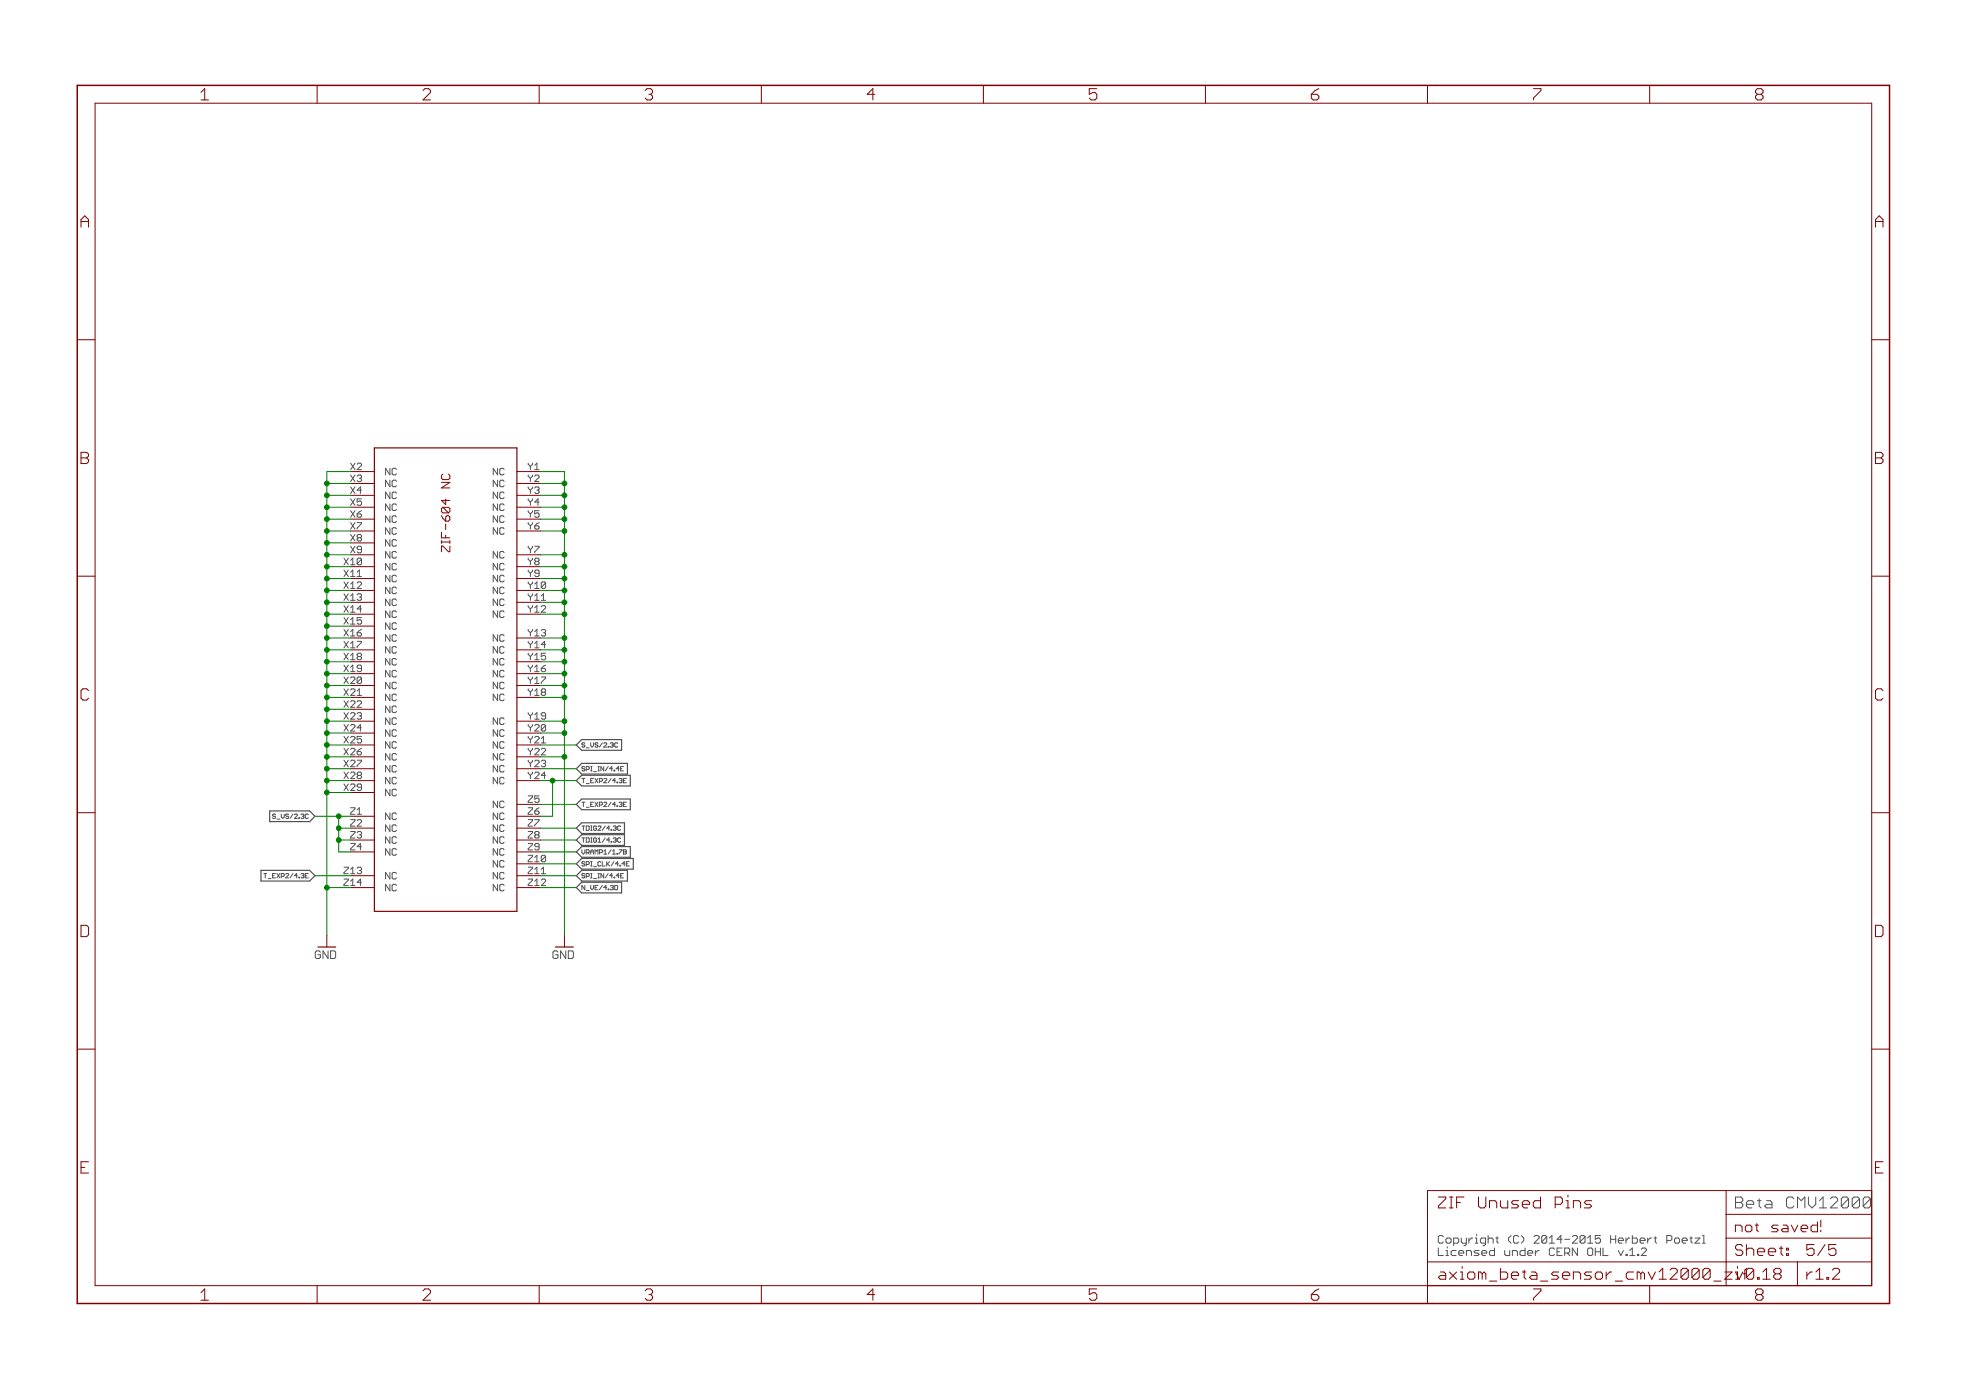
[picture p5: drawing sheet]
<svg xmlns="http://www.w3.org/2000/svg" width="420mm" height="297mm" viewBox="0 0 420 297" stroke-linecap="round" stroke-linejoin="round" font-family="sans-serif">
<g fill="none" stroke="#505050" stroke-width=".21">
<path d="M131.8 158.7l.2 .2M132 159.5l-.2 .2M58.3 174.8l.4 .1M58.7 174l-.4 .1 .1 .3h.3M132.6 163.8h.6M132.6 164.7h.6M132.6 164.3h.3M133.2 166.3h.7M133.2 167.3h.7M133.2 171.4h.7M133.2 172.4h.7M56.4 186.7h.6"/>
<path d="M56.7 186.7v.9M132.6 186.7h.6M132.6 187.6h.6M132.6 187.1h.3M133.9 184.1h.6M133.9 185.1h.6M133.9 184.6h.3M348.3 267.2l.5-.5v1.6M348.3 268.3h1.1M349.9 268.1h.3v.2h-.3zM351.9 267v.2l-1.1 1.1h1.1M358.1 264.6h.6l.2 .2v.6l-.2 .3h-.6l-.2-.3v-.6z"/>
<path d="M359.5 265.1h1.1v-.3l-.3-.2h-.5l-.3 .2v.6l.3 .3h.5M361.1 264.6h.6M361.4 264.3v1.1l.3 .3M362.2 264.6h1.1l-1.1 1.1h1.1M363.9 265.7h.5M363.9 264h.2v1.7"/>
</g>
<path d="M123.2 159.2l1.1-1.1h8.5v2.2h-8.5zM57.6 173.3h8.6l1.1 1.1-1.1 1.2h-8.6zM123.2 164.3l1.1-1.2h9.8v2.3h-9.8zM123.2 166.8l1.1-1.1h10.4v2.3h-10.4zM123.2 171.9l1.1-1.1h10.4v2.2h-10.4zM123.2 177l1.1-1.2h9.2v2.3h-9.2zM123.2 179.5l1.1-1.1h9.2v2.3h-9.2zM55.8 186h10.4l1.1 1.1-1.1 1.2h-10.4zM123.2 189.7l1.1-1.2h8.5v2.3h-8.5zM123.2 187.1l1.1-1.1h9.8v2.3h-9.8zM123.2 182.1l1.1-1.2h10.4v2.3h-10.4zM123.2 184.6l1.1-1.1h11v2.2h-11z" fill="none" stroke="#505050" stroke-width=".25"/>
<g fill="none" stroke="#800000" stroke-width=".21">
<path d="M67.8 18.2v3.9M115.2 18.2v3.9M162.7 18.2v3.9M210.2 18.2v3.9M257.6 18.2v3.9M305.1 18.2v3.9M352.6 18.2v3.9M20.3 22.1h379.7v252.6h-379.7zM16.5 72.6h3.8M400 72.6h3.8M74.9 100.8h5.1M74.9 103.3h5.1"/>
<path d="M74.9 105.9h5.1M74.9 108.4h5.1M74.9 110.9h5.1M74.9 113.5h5.1M74.9 116h5.1M74.9 118.6h5.1M94.3 116.7v1.2M94.7 116.7l1.1 1.2h.3v-1.2M110.5 100.8h5M110.5 103.3h5M110.5 105.9h5M110.5 108.4h5"/>
<path d="M110.5 110.9h5M110.5 113.5h5M110.5 118.6h5M16.5 123.1h3.8M74.9 121.1h5.1M74.9 123.6h5.1M74.9 126.2h5.1M74.9 128.7h5.1M74.9 131.3h5.1M74.9 133.8h5.1M74.9 136.3h5.1M74.9 138.9h5.1"/>
<path d="M110.5 121.1h5M110.5 123.6h5M110.5 126.2h5M110.5 128.7h5M110.5 131.3h5M110.5 136.3h5M110.5 138.9h5M400 123.1h3.8M74.9 141.4h5.1M74.9 144h5.1M74.9 146.5h5.1M74.9 149h5.1"/>
<path d="M74.9 151.6h5.1M74.9 154.1h5.1M74.9 156.7h5.1M74.9 159.2h5.1M110.5 141.4h5M110.5 144h5M110.5 146.5h5M110.5 149h5M110.5 154.1h5M110.5 156.7h5M110.5 159.2h5M16.5 173.7h3.8"/>
<path d="M74.9 161.7h5.1M74.9 164.3h5.1M74.9 166.8h5.1M74.9 169.4h5.1M74.9 174.4h5.1M74.9 177h5.1M74.9 179.5h5.1M110.5 161.7h5M110.5 164.3h5M110.5 166.8h5M110.5 174.4h5M110.5 177h5"/>
<path d="M110.5 179.5h5M110.5 171.9h5M400 173.7h3.8M69.8 199.8v2.6M74.9 182.1h5.1M74.9 187.1h5.1M74.9 189.7h5.1M110.5 182.1h5M110.5 184.6h5M110.5 187.1h5M110.5 189.7h5M120.6 199.8v2.6"/>
<path d="M16.5 224.2h3.8M400 224.2h3.8M336.3 256.6h1.1l.4 .4v1.1M340.1 256.6h-1.1l-.4 .4 .4 .4h.7l.4 .3-.4 .4h-1.1M368.9 254.4v15.3M368.9 259.5h31.1M400 254.4h-94.9v24.2M67.8 274.7v3.9M115.2 274.7v3.9M162.7 274.7v3.9M210.2 274.7v3.9M257.6 274.7v3.9"/>
<path d="M305.1 269.7h94.9M352.6 274.7v3.9M368.6 271.8h1.6l-1.6 1.6h1.6M368.9 264.6h31.1M384.1 269.7v5M389.1 260.8v1.4M389.1 262.9v.3"/>
</g>
<path d="M80 95.7h30.5v99.1h-30.5z" fill="none" stroke="#800000" stroke-width=".25"/>
<path d="M16.5 18.2h387.3v260.4h-387.3z" fill="none" stroke="#800000" stroke-width=".32"/>
<g fill="none" stroke="#008000" stroke-width=".21">
<path d="M69.8 103.3h5.1M69.8 105.9h5.1M69.8 108.4h5.1M69.8 110.9h5.1M69.8 113.5h5.1M69.8 116h5.1M69.8 118.6h5.1M74.9 100.8h-5.1v99M115.5 100.8h5.1v99M115.5 103.3h5.1M115.5 105.9h5.1M115.5 108.4h5.1"/>
<path d="M115.5 110.9h5.1M115.5 113.5h5.1M115.5 118.6h5.1M69.8 121.1h5.1M69.8 123.6h5.1M69.8 126.2h5.1M69.8 128.7h5.1M69.8 131.3h5.1M69.8 133.8h5.1M69.8 136.3h5.1M69.8 138.9h5.1M115.5 121.1h5.1"/>
<path d="M115.5 123.6h5.1M115.5 126.2h5.1M115.5 128.7h5.1M115.5 131.3h5.1M115.5 136.3h5.1M115.5 138.9h5.1M69.8 159.2h5.1M69.8 141.4h5.1M69.8 144h5.1M69.8 146.5h5.1M69.8 149h5.1M69.8 151.6h5.1"/>
<path d="M69.8 154.1h5.1M69.8 156.7h5.1M115.5 159.2h7.7M115.5 141.4h5.1M115.5 144h5.1M115.5 146.5h5.1M115.5 149h5.1M115.5 154.1h5.1M115.5 156.7h5.1M67.3 174.4h7.6M69.8 164.3h5.1M69.8 166.8h5.1"/>
<path d="M69.8 161.7h5.1M69.8 169.4h5.1M72.4 174.4v7.7h2.5M72.4 179.5h2.5M72.4 177h2.5M115.5 179.5h7.7M115.5 177h7.7M115.5 164.3h7.7M115.5 166.8h7.7M115.5 171.9h7.7M115.5 161.7h5.1M118.1 166.8v7.6h-2.6"/>
<path d="M67.3 187.1h7.6M69.8 189.7h5.1M115.5 182.1h7.7M115.5 187.1h7.7M115.5 189.7h7.7M115.5 184.6h7.7"/>
</g>
<g fill="#008000" stroke="#008000" stroke-width=".21">
<circle cx="72.4" cy="179.5" r=".51"/>
<circle cx="72.4" cy="177" r=".51"/>
<circle cx="72.4" cy="174.4" r=".51"/>
<circle cx="118.1" cy="166.8" r=".51"/>
<circle cx="69.8" cy="103.3" r=".51"/>
<circle cx="69.8" cy="105.9" r=".51"/>
<circle cx="69.8" cy="108.4" r=".51"/>
<circle cx="69.8" cy="110.9" r=".51"/>
<circle cx="69.8" cy="113.5" r=".51"/>
<circle cx="69.8" cy="116" r=".51"/>
<circle cx="69.8" cy="118.6" r=".51"/>
<circle cx="69.8" cy="121.1" r=".51"/>
<circle cx="69.8" cy="123.6" r=".51"/>
<circle cx="69.8" cy="126.2" r=".51"/>
<circle cx="69.8" cy="128.7" r=".51"/>
<circle cx="69.8" cy="131.3" r=".51"/>
<circle cx="69.8" cy="133.8" r=".51"/>
<circle cx="69.8" cy="136.3" r=".51"/>
<circle cx="69.8" cy="138.9" r=".51"/>
<circle cx="69.8" cy="141.4" r=".51"/>
<circle cx="69.8" cy="144" r=".51"/>
<circle cx="69.8" cy="146.5" r=".51"/>
<circle cx="69.8" cy="149" r=".51"/>
<circle cx="69.8" cy="151.6" r=".51"/>
<circle cx="69.8" cy="154.1" r=".51"/>
<circle cx="69.8" cy="156.7" r=".51"/>
<circle cx="69.8" cy="159.2" r=".51"/>
<circle cx="69.8" cy="161.7" r=".51"/>
<circle cx="69.8" cy="164.3" r=".51"/>
<circle cx="69.8" cy="166.8" r=".51"/>
<circle cx="69.8" cy="169.4" r=".51"/>
<circle cx="69.8" cy="189.7" r=".51"/>
<circle cx="120.6" cy="103.3" r=".51"/>
<circle cx="120.6" cy="105.9" r=".51"/>
<circle cx="120.6" cy="108.4" r=".51"/>
<circle cx="120.6" cy="110.9" r=".51"/>
<circle cx="120.6" cy="113.5" r=".51"/>
<circle cx="120.6" cy="118.6" r=".51"/>
<circle cx="120.6" cy="121.1" r=".51"/>
<circle cx="120.6" cy="123.6" r=".51"/>
<circle cx="120.6" cy="126.2" r=".51"/>
<circle cx="120.6" cy="128.7" r=".51"/>
<circle cx="120.6" cy="131.3" r=".51"/>
<circle cx="120.6" cy="136.3" r=".51"/>
<circle cx="120.6" cy="138.9" r=".51"/>
<circle cx="120.6" cy="141.4" r=".51"/>
<circle cx="120.6" cy="144" r=".51"/>
<circle cx="120.6" cy="146.5" r=".51"/>
<circle cx="120.6" cy="149" r=".51"/>
<circle cx="120.6" cy="154.1" r=".51"/>
<circle cx="120.6" cy="156.7" r=".51"/>
<circle cx="120.6" cy="161.7" r=".51"/>
</g>
<g font-size="3.7" fill="#800000">
<text x="42.9" y="21.4">1</text>
<text x="90.3" y="21.4">2</text>
<text x="137.8" y="21.4">3</text>
<text x="185.3" y="21.4">4</text>
<text x="232.7" y="21.4">5</text>
<text x="280.2" y="21.4">6</text>
<text x="327.6" y="21.4">7</text>
<text x="375.1" y="21.4">8</text>
<text x="17.2" y="48.6">A</text>
<text x="400.7" y="48.6">A</text>
<text x="17.2" y="99.2">B</text>
<text x="400.7" y="99.2">B</text>
<text x="17.1" y="149.7">C</text>
<text x="400.6" y="149.7">C</text>
<text x="17" y="200.2">D</text>
<text x="400.5" y="200.2">D</text>
<text x="17.3" y="250.8">E</text>
<text x="400.7" y="250.8">E</text>
<text x="42.9" y="277.9">1</text>
<text x="90.3" y="277.9">2</text>
<text x="137.8" y="277.9">3</text>
<text x="185.3" y="277.9">4</text>
<text x="232.7" y="277.9">5</text>
<text x="280.2" y="277.9">6</text>
<text x="327.6" y="277.9">7</text>
<text x="375.1" y="277.9">8</text>
</g>
<g font-size="3.6" fill="#800000">
<text x="307.3" y="258.2">ZIF Unused Pins</text>
<text x="370.8" y="258.2">Beta CMV12000</text>
<text x="370.8" y="268.4">Sheet:</text>
<text x="386" y="268.4">5/5</text>
<text x="307.3" y="273.5">axiom_beta_sensor_cmv12000_zif</text>
<text x="370.8" y="273.5">v0.18</text>
<text x="386" y="273.5">r1.2</text>
</g>
<text font-size="3.2" fill="#800000" x="370.8" y="263.3">not saved!</text>
<text font-size="2.7" fill="#800000" x="96.2" y="115.9" transform="rotate(-90 96.2 115.9)">ZIF-604 NC</text>
<g font-size="2.5" fill="#800000">
<text x="67.3" y="204.9">GND</text>
<text x="118.1" y="204.9">GND</text>
</g>
<g font-size="2.5" fill="#505050">
<text x="307.3" y="265.7">Copyright (C) 2014-2015 Herbert Poetzl</text>
<text x="307.3" y="268.4">Licensed under CERN OHL v.1.2</text>
</g>
<g font-size="2.1" fill="#505050">
<text x="74.9" y="100.4">X2</text>
<text x="82.3" y="101.5">NC</text>
<text x="105" y="101.5">NC</text>
<text x="112.8" y="100.4">Y1</text>
<text x="74.9" y="103">X3</text>
<text x="74.9" y="105.5">X4</text>
<text x="82.3" y="104.1">NC</text>
<text x="82.3" y="106.6">NC</text>
<text x="105" y="104.1">NC</text>
<text x="105" y="106.6">NC</text>
<text x="112.8" y="103">Y2</text>
<text x="112.8" y="105.5">Y3</text>
<text x="74.9" y="108">X5</text>
<text x="74.9" y="110.6">X6</text>
<text x="74.9" y="113.1">X7</text>
<text x="82.3" y="109.2">NC</text>
<text x="82.3" y="111.7">NC</text>
<text x="105" y="109.2">NC</text>
<text x="105" y="111.7">NC</text>
<text x="112.8" y="108">Y4</text>
<text x="112.8" y="110.6">Y5</text>
<text x="112.8" y="113.1">Y6</text>
<text x="74.9" y="115.7">X8</text>
<text x="74.9" y="118.2">X9</text>
<text x="82.3" y="114.2">NC</text>
<text x="82.3" y="116.8">NC</text>
<text x="82.3" y="119.3">NC</text>
<text x="105" y="114.2">NC</text>
<text x="105" y="119.3">NC</text>
<text x="112.8" y="118.2">Y7</text>
<text x="73.5" y="120.7">X10</text>
<text x="73.5" y="123.3">X11</text>
<text x="73.5" y="125.8">X12</text>
<text x="82.3" y="121.9">NC</text>
<text x="82.3" y="124.4">NC</text>
<text x="105" y="121.9">NC</text>
<text x="105" y="124.4">NC</text>
<text x="112.8" y="120.7">Y8</text>
<text x="112.8" y="123.3">Y9</text>
<text x="112.8" y="125.8">Y10</text>
<text x="73.5" y="128.4">X13</text>
<text x="73.5" y="130.9">X14</text>
<text x="82.3" y="126.9">NC</text>
<text x="82.3" y="129.5">NC</text>
<text x="105" y="126.9">NC</text>
<text x="105" y="129.5">NC</text>
<text x="112.8" y="128.4">Y11</text>
<text x="112.8" y="130.9">Y12</text>
<text x="73.5" y="133.4">X15</text>
<text x="73.5" y="136">X16</text>
<text x="82.3" y="132">NC</text>
<text x="82.3" y="134.6">NC</text>
<text x="82.3" y="137.1">NC</text>
<text x="105" y="132">NC</text>
<text x="105" y="137.1">NC</text>
<text x="112.8" y="136">Y13</text>
<text x="73.5" y="138.5">X17</text>
<text x="73.5" y="141.1">X18</text>
<text x="73.5" y="143.6">X19</text>
<text x="82.3" y="139.6">NC</text>
<text x="82.3" y="142.2">NC</text>
<text x="105" y="139.6">NC</text>
<text x="105" y="142.2">NC</text>
<text x="112.8" y="138.5">Y14</text>
<text x="112.8" y="141.1">Y15</text>
<text x="112.8" y="143.6">Y16</text>
<text x="73.5" y="146.1">X20</text>
<text x="73.5" y="148.7">X21</text>
<text x="82.3" y="144.7">NC</text>
<text x="82.3" y="147.3">NC</text>
<text x="82.3" y="149.8">NC</text>
<text x="105" y="144.7">NC</text>
<text x="105" y="147.3">NC</text>
<text x="105" y="149.8">NC</text>
<text x="112.8" y="146.1">Y17</text>
<text x="112.8" y="148.7">Y18</text>
<text x="73.5" y="151.2">X22</text>
<text x="73.5" y="153.8">X23</text>
<text x="82.3" y="152.3">NC</text>
<text x="82.3" y="154.9">NC</text>
<text x="105" y="154.9">NC</text>
<text x="112.8" y="153.8">Y19</text>
<text x="73.5" y="156.3">X24</text>
<text x="73.5" y="158.8">X25</text>
<text x="73.5" y="161.4">X26</text>
<text x="82.3" y="157.4">NC</text>
<text x="82.3" y="160">NC</text>
<text x="105" y="157.4">NC</text>
<text x="105" y="160">NC</text>
<text x="112.8" y="156.3">Y20</text>
<text x="112.8" y="158.8">Y21</text>
<text x="112.8" y="161.4">Y22</text>
<text x="73.5" y="163.9">X27</text>
<text x="73.5" y="166.5">X28</text>
<text x="82.3" y="162.5">NC</text>
<text x="82.3" y="165">NC</text>
<text x="82.3" y="167.6">NC</text>
<text x="105" y="162.5">NC</text>
<text x="105" y="165">NC</text>
<text x="105" y="167.6">NC</text>
<text x="112.8" y="163.9">Y23</text>
<text x="112.8" y="166.5">Y24</text>
<text x="73.5" y="169">X29</text>
<text x="82.3" y="170.1">NC</text>
<text x="105" y="172.7">NC</text>
<text x="112.8" y="171.5">Z5</text>
<text x="74.9" y="174.1">Z1</text>
<text x="74.9" y="176.6">Z2</text>
<text x="74.9" y="179.2">Z3</text>
<text x="82.3" y="175.2">NC</text>
<text x="82.3" y="177.7">NC</text>
<text x="105" y="175.2">NC</text>
<text x="105" y="177.7">NC</text>
<text x="112.8" y="174.1">Z6</text>
<text x="112.8" y="176.6">Z7</text>
<text x="112.8" y="179.2">Z8</text>
<text x="74.9" y="181.7">Z4</text>
<text x="82.3" y="180.3">NC</text>
<text x="82.3" y="182.8">NC</text>
<text x="105" y="180.3">NC</text>
<text x="105" y="182.8">NC</text>
<text x="105" y="185.4">NC</text>
<text x="112.8" y="181.7">Z9</text>
<text x="112.8" y="184.2">Z10</text>
<text x="73.5" y="186.8">Z13</text>
<text x="73.5" y="189.3">Z14</text>
<text x="82.3" y="187.9">NC</text>
<text x="82.3" y="190.4">NC</text>
<text x="105" y="187.9">NC</text>
<text x="105" y="190.4">NC</text>
<text x="112.8" y="186.8">Z11</text>
<text x="112.8" y="189.3">Z12</text>
</g>
<g font-size="1.4" fill="#505050">
<text x="124.3" y="159.7">S_VS/2.3C</text>
<text x="124.3" y="164.8">SPI_IN/4.4E</text>
<text x="124.3" y="167.3">T_EXP2/4.3E</text>
<text x="124.3" y="172.4">T_EXP2/4.3E</text>
<text x="58.9" y="174.9">S_VS/2.3C</text>
<text x="124.3" y="177.5">TDIG2/4.3C</text>
<text x="124.3" y="180">TDIG1/4.3C</text>
<text x="124.3" y="182.6">VRAMP1/1.7B</text>
<text x="124.3" y="185.1">SPI_CLK/4.4E</text>
<text x="57.3" y="187.6">T_EXP2/4.3E</text>
<text x="124.3" y="187.6">SPI_IN/4.4E</text>
<text x="124.3" y="190.2">N_VE/4.3D</text>
</g>
</svg>
